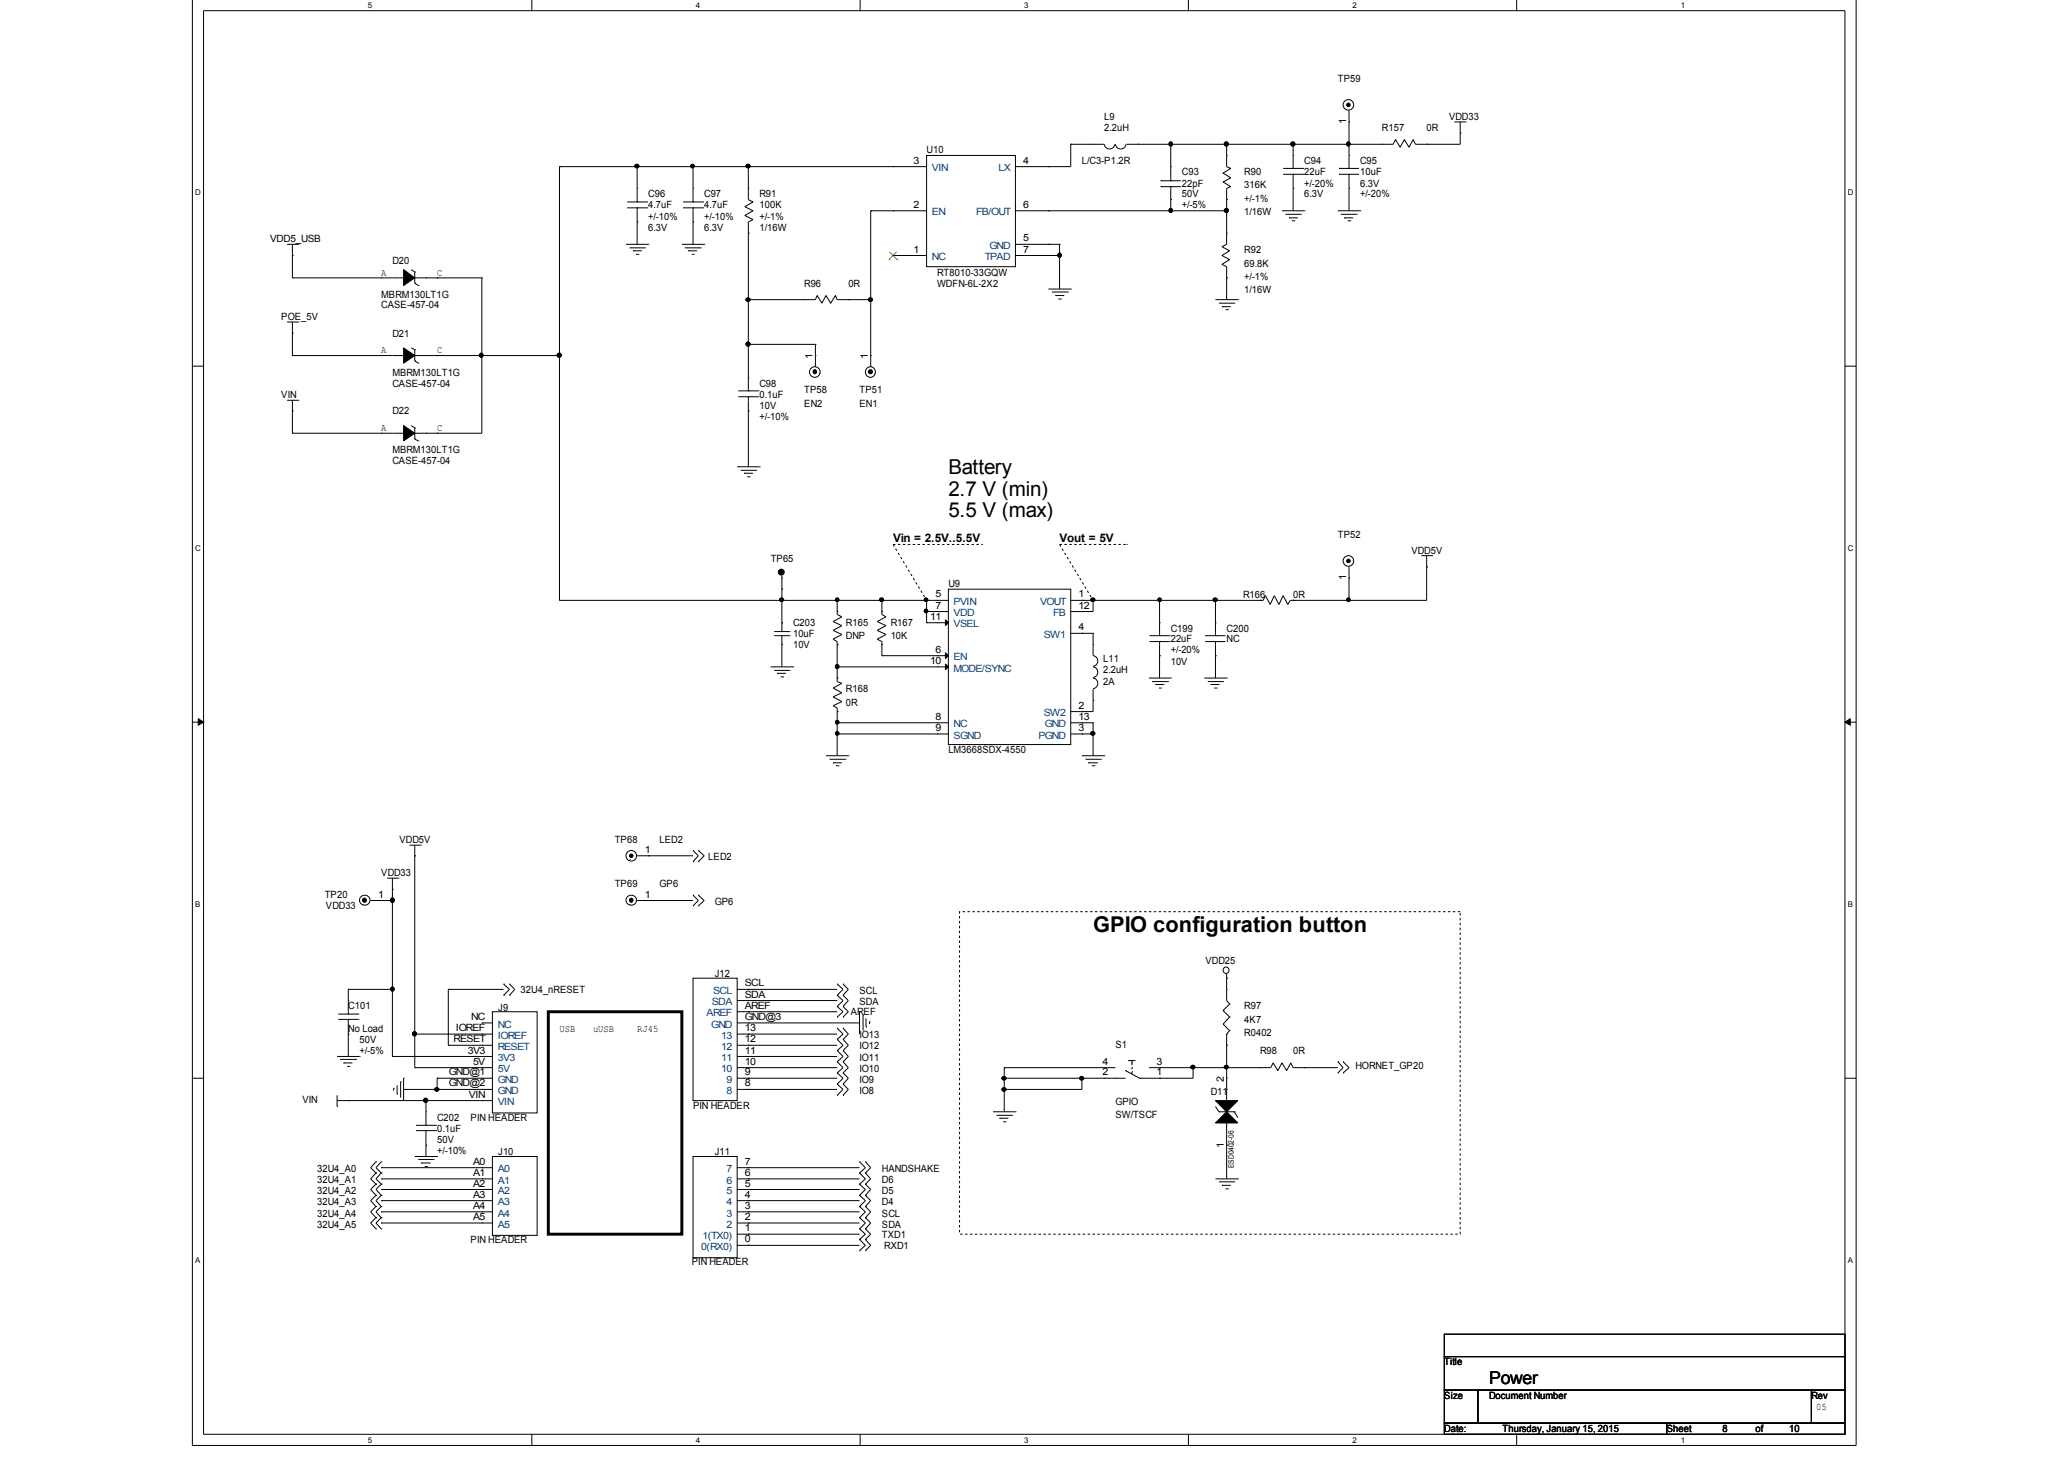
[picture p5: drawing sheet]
<svg xmlns="http://www.w3.org/2000/svg" width="297mm" height="210mm" viewBox="0 0 297 210" stroke-linecap="round" stroke-linejoin="round" font-family="sans-serif">
<path d="M27.7 -.1v208.1h239.4v-208.1M29.3 1.5h236.2v204.8h-236.2z" fill="none" stroke="#000" stroke-width=".14"/>
<g fill="#fff">
<path d="M52.9 .2h.5v1.2h-.5z"/>
<path d="M52.9 206.6h.5v1.2h-.5z"/>
</g>
<path d="M76.5 -.1v1.6M76.5 206.3v1.7" fill="none" stroke="#000" stroke-width=".14"/>
<g fill="#fff">
<path d="M100.2 .2h.5v1.2h-.5z"/>
<path d="M100.2 206.6h.5v1.2h-.5z"/>
</g>
<path d="M123.8 -.1v1.6M123.8 206.3v1.7" fill="none" stroke="#000" stroke-width=".14"/>
<g fill="#fff">
<path d="M147.4 .2h.5v1.2h-.5z"/>
<path d="M147.4 206.6h.5v1.2h-.5z"/>
</g>
<path d="M171 -.1v1.6M171 206.3v1.7" fill="none" stroke="#000" stroke-width=".14"/>
<g fill="#fff">
<path d="M194.6 .2h.6v1.2h-.6z"/>
<path d="M194.6 206.6h.6v1.2h-.6z"/>
</g>
<path d="M218.3 -.1v1.6M218.3 206.3v1.7" fill="none" stroke="#000" stroke-width=".14"/>
<g fill="#fff">
<path d="M241.9 .2h.5v1.2h-.5z"/>
<path d="M241.9 206.6h.5v1.2h-.5z"/>
<path d="M28.1 27.1h.7v1.2h-.7z"/>
<path d="M265.9 27.1h.7v1.2h-.7z"/>
<path d="M28.1 78.2h.7v1.2h-.7z"/>
<path d="M265.9 78.2h.7v1.2h-.7z"/>
</g>
<path d="M27.7 52.7h1.6M265.5 52.7h1.6" fill="none" stroke="#000" stroke-width=".14"/>
<g fill="#fff">
<path d="M28.1 129.5h.6v1.2h-.6z"/>
<path d="M265.9 129.5h.6v1.2h-.6z"/>
</g>
<path d="M27.7 103.9h1.6M265.5 103.9h1.6" fill="none" stroke="#000" stroke-width=".14"/>
<path d="M28.5 103.4l.8 .5-.8 .4zM265.5 103.9l.8-.5v.9z" fill="#000" stroke="#000" stroke-width=".14"/>
<g fill="#fff">
<path d="M28.1 180.7h.5v1.2h-.5z"/>
<path d="M265.9 180.7h.5v1.2h-.5z"/>
</g>
<g fill="none" stroke="#000" stroke-width=".14">
<path d="M194.1 17.5h.1M194.1 15.9v8.3M209.3 17.5h1.6M210.1 19.1h.1M210.1 17.5v3.3h-6.4l-.3-.7-.6 1.1-.7-1.1-.6 1.1-.7-1.1-.3 .7h-38.4M210.9 17.5h.1M41.3 35.2h1.6M42.1 36.8h.1M42.1 40h.1M42.1 35.2v4.8M42.1 40h16M42.9 35.2h.1"/>
<path d="M54.9 40h.1M58.1 40h.1M59.2 38.8l.5 .3M59.7 39.1h.1M59.7 39.1v1.6M59.7 40h9.6M61.3 40h.1M62.9 40h.1M69.3 40h.1M69.3 40v22.3h-9.6M80.5 24h.1M80.5 24h52.8"/>
<path d="M80.5 24v62.4M90.1 35.2h3.2M90.3 29.9h2.8M90.3 29.1h2.8M90.6 35.7h2.2M91.1 36.1h.1M91.1 36.1h1.3M91.5 36.6h.4M91.7 24h.1M91.7 31.9h.1M91.7 29.1h.1M91.7 29.9h.1"/>
<path d="M91.7 27.1h.1M91.7 24v5.1M91.7 29.9v5.3M91.9 36.6h.1M92.8 35.7h.1M93.1 29.9h.1M93.1 29.1h.1M93.3 35.2h.1M98.1 35.2h3.2M98.3 29.9h2.9M98.3 29.1h2.9M98.6 35.7h2.2"/>
<path d="M99.1 36.1h.1M99.1 36.1h1.2M99.6 36.6h.2M99.7 31.9h.1M99.7 24h.1M99.7 29.1h.1M99.7 29.9h.1M99.7 27.1h.1M99.7 24v5.1M99.7 29.9v5.3M99.8 36.6h.1M100.8 35.7h.1"/>
<path d="M101.2 29.9h.1M101.2 29.1h.1M101.3 35.2h.1M107.7 33.5h.1M107.7 24h.1M107.7 24v4.7l.7 .4-1.2 .6 1.2 .6-1.2 .7 1.2 .6-.7 .3v24.3M107.7 27.1h.1M125.3 30.3h.1M125.3 30.3h8M125.3 30.3v22.5M128.5 30.3h.1M128.5 36.8h.1"/>
<path d="M128.5 24h.1M128.5 36.8h4.8M133.3 22.4h12.8v16h-12.8zM146.1 30.3h30.4M146.1 35.2h6.4M146.1 36.8h6.4M150.9 35.2h.1M150.9 36.8h.1M150.9 24h.1M150.9 30.3h.1M152.5 36.8h.1M152.5 35.2h.1"/>
<path d="M152.5 35.2v6.4M154.1 20.8h.1M154.1 20.8v3.2h-8M157.3 20.8h.1M160.4 20.7a.76 .76 0 0 1-.7 .7 .76 .76 0 0 1-.8-.6h-4.8M162 20.7a.76 .76 0 0 1-.7 .7 .76 .76 0 0 1-.8-.6M163.7 20.8h.1M167 26h.1M167 26.9h.1M167 26h2.9M167 26.9h2.9M168.5 20.8h.1"/>
<path d="M168.5 30.3h.1M168.5 28.7h.1M168.5 26.9h.1M168.5 26h.1M168.5 24h.1M168.5 20.8v5.2M168.5 26.9v3.4M176.5 40h.1M176.5 20.8h.1M176.5 30.3h.1M176.5 28.7h.1M176.5 20.8v3.2l.6 .2-1.1 .7 1.1 .7-1.1 .6 1.1 .7-.6 .2v8.1l-.6 .3 1.1 .6-1.1 .7 1.1 .6-1.1 .6 .6 .4v4.7"/>
<path d="M176.5 33.5h.1M176.5 22.4h.1M184.5 30.3h3.2M184.7 25.1h2.8M184.7 24.2h2.8M185 30.8h2.2M185.5 31.3h.1M185.5 31.3h1.3M185.9 31.8h.4M186.1 27.1h.1M186.1 20.8h.1M186.1 24.2h.1"/>
<path d="M186.1 25.1h.1M186.1 22.4h.1M186.1 20.8v3.4M186.1 25.1v5.2M186.3 31.8h.1M187.2 30.8h.1M187.5 25.1h.1M187.5 24.2h.1M187.7 30.3h.1M192.5 30.3h3.2M192.7 25.1h.1M192.7 24.2h.1"/>
<path d="M192.7 25.1h2.9M192.7 24.2h2.9M193 30.8h2.2M193.5 31.3h.1M193.5 31.3h1.2M194 31.8h.3M194.1 27.1h.1M194.1 20.8h.1M194.1 24.2h.1M194.1 25.1h.1M194.1 22.4h.1M194.1 25.1v5.2"/>
<path d="M194.3 31.8h.1M195.2 30.8h.1M195.7 30.3h.1M198.9 20.8h.1M205.3 20.8h.1M41.3 57.6h1.6M41.3 46.3h1.6M42.1 47.9h.1M42.1 59.1h.1M42.1 51.2h.1M42.1 46.3v4.9M42.1 57.6v4.7"/>
<path d="M42.1 51.2h16M42.9 57.6h.1M42.9 46.3h.1M54.9 51.2h.1M58.1 51.2h.1M59.2 50.1l.5 .2M59.7 40.7h.1M59.7 50.3h.1M59.7 51.9h.1M59.7 50.3v1.6M59.7 51.2h20.8M59.7 40.7l.5 .4"/>
<path d="M59.7 51.9l.5 .4M60.2 41.1h.1M60.2 52.3h.1M61.3 51.2h.1M62.9 51.2h.1M69.3 51.2h.1M80.5 51.2h.1M106.3 57.1h2.8M106.3 56.2h2.8M107.7 43.1h.1M107.7 49.5h.1M107.7 59.1h.1"/>
<path d="M107.7 56.2h.1M107.7 57.1h.1M107.7 54.4h.1M107.7 43.1h9.6l.3-.6 .7 1.1 .6-1.1 .6 1.1 .7-1.1 .3 .6h4.8M107.7 57.1v10.1M107.7 49.5h9.6M109.1 57.1h.1M109.1 56.2h.1M115.7 43.1h.1M117.3 49.5h.1M117.3 51.2h.1M117.3 49.5v3.3"/>
<path d="M122.1 43.1h.1M125.3 43.1h.1M125.3 51.2h.1M150.9 41.6h3.2M151.4 42h2.3M151.9 42.5h.1M151.9 42.5h1.3M152.3 43h.4M152.7 43h.1M153.7 42h.1M154.1 41.6h.1M174.9 43.1h3.2"/>
<path d="M175.4 43.6h2.2M175.9 44.1h.1M175.9 44.1h1.2M176.4 44.5h.3M176.7 44.5h.1M177.6 43.6h.1M178.1 43.1h.1M42.1 62.3h.1M42.1 62.3h16M54.9 62.3h.1M58.1 62.3h.1M59.2 61.2l.5 .4"/>
<path d="M59.7 61.6h.1M59.7 63.2h.1M59.7 61.6v1.6M59.7 63.2l.5 .2M60.2 63.4h.1M61.3 62.3h.1M62.9 62.3h.1M106.1 67.2h3.2M106.6 67.7h2.2M107.1 68.1h.1M107.1 68.1h1.3M107.5 68.6h.4"/>
<path d="M107.9 68.6h.1M108.8 67.7h.1M109.3 67.2h.1M204.6 79.9h1.5M205.3 79.9v6.5h-19.6l-.4 .6-.6-1.3-.6 1.3-.7-1.3-.6 1.3-.7-1.3-.3 .7h-27.7M206.1 79.9h.1M80.5 86.4h.1M80.5 86.4h56M110.9 95.9h3.2M111.4 96.4h2.2M111.4 91.5h2.2M111.4 90.9h2.2"/>
<path d="M111.8 96.9h.1M111.8 96.9h1.3M112.4 97.4h.3M112.5 84.8h.1M112.5 92.7h.1M112.5 86.4h.1M112.5 83.2h.1M112.5 89.6h.1M112.5 82.8v8.1M112.5 91.5v4.4M112.7 97.4h.1M113.6 96.4h.1"/>
<path d="M113.6 91.5h.1M113.6 90.9h.1M114.1 95.9h.1M120.5 95.9h.1M120.5 86.4h.1M120.5 92.7h.1M120.5 88h.1M120.5 97.6h.1M120.5 86.4v2l.7 .3-1.3 .7 1.3 .6-1.3 .7 1.3 .6-1.3 .7 .6 .3v5.8l.7 .2-1.3 .7 1.3 .7-1.3 .6 1.3 .6-1.3 .6 .6 .4v6.8M120.5 95.9h16M126.9 86.4h.1M126.9 92.7h.1"/>
<path d="M126.9 94.3h.1M126.9 88h.1M126.9 86.4v2l.6 .3-1.3 .7 1.3 .6-1.3 .7 1.3 .6-1.3 .7 .7 .3v2M126.9 94.3h9.6M133.3 88h.1M133.3 86.4h.1M133.3 89.6h.1M133.3 88h3.2M133.3 86.4v3.2M133.3 89.6h3.2M134.9 86.4h.1M134.9 94.3h.1"/>
<path d="M134.9 89.6h.1M134.9 95.9h.1M134.9 88h.1M136.5 84.8h17.6v22.3h-17.6zM154.1 91.1h3.2M155.7 86.4h.1M155.7 88h.1M155.7 91.1h.1M157.3 86.4h.1M157.3 91.1h.1M157.3 91.1v3.2a.77 .77 0 0 1 .7 .8 .77 .77 0 0 1-.7 .8M157.3 95.9a.77 .77 0 0 1 .7 .8 .77 .77 0 0 1-.7 .8"/>
<path d="M157.3 97.6a.77 .77 0 0 1 .7 .7 .77 .77 0 0 1-.7 .8M157.3 92.7h.1M157.3 86.4v1.6h-3.2M157.3 99.2v3.2h-3.2M165.4 97.6h3.1M165.4 92.3h2.9M165.4 91.5h2.9M165.8 98.1h2.3M166.3 98.5h.1M166.3 98.5h1.3M166.8 99h.2M166.9 94.3h.1"/>
<path d="M166.9 86.4h.1M166.9 91.5h.1M166.9 92.3h.1M166.9 89.6h.1M166.9 86.4v5.1M166.9 92.3v5.3M167 99h.1M168.1 98.1h.1M168.3 92.3h.1M168.3 91.5h.1M168.5 97.6h.1M173.3 97.6h3.2"/>
<path d="M173.5 92.3h.1M173.5 91.5h.1M173.5 92.3h2.9M173.5 91.5h2.9M173.8 98.1h2.2M174.2 98.5h.1M174.2 98.5h1.3M174.8 99h.3M174.9 86.4h.1M174.9 94.3h.1M174.9 91.5h.1M174.9 92.3h.1"/>
<path d="M174.9 89.6h.1M174.9 86.4v5.1M174.9 92.3v5.3M175.1 99h.1M176 98.1h.1M176.5 97.6h.1M181.4 86.4h.1M186.1 86.4h.1M194.1 83.2h.1M194.1 86.4h.1M194.1 81.5v4.9M205.3 81.5h.1"/>
<path d="M118.9 108.7h3.2M119.4 109.2h2.3M119.9 109.7h.1M119.9 109.7h1.3M120.3 110.2h.3M120.5 104h.1M120.5 102.4h.1M120.5 105.6h.1M120.5 104h16M120.5 105.6h16M120.6 110.2h.1M121.7 109.2h.1"/>
<path d="M122.1 108.7h.1M134.9 105.6h.1M134.9 104h.1M154.1 104h3.2M154.1 105.6h3.2M155.7 104h.1M155.7 102.4h.1M155.7 105.6h.1M155.7 108.7h3.2M156.2 109.2h2.2M156.6 109.7h.1M156.6 109.7h1.4"/>
<path d="M157.1 110.2h.4M157.3 104h.1M157.3 100.8h.1M157.3 105.6h.1M157.3 104v4.7M157.5 110.2h.1M158.4 109.2h.1M158.9 108.7h.1M53.3 129.6h3.2M54.9 129.6h.1M55.7 126.3h1.6M56.5 127.9h.1"/>
<path d="M56.5 129.6h.1M56.5 126.3v25.7M57.3 126.3h.1M58.9 121.6h1.6M59.7 123.1h.1M59.7 121.6v32M60.5 121.6h.1M91.7 129.6h8M91.7 123.1h8M93.3 123.1h.1M93.3 129.6h.1M99.7 122.4h.1"/>
<path d="M99.7 124h.1M99.7 128.8h.1M99.7 130.3h.1M99.7 128.8l.8 .8-.8 .7M99.7 122.4l.8 .7-.8 .9M100.5 122.4h.1M100.5 124h.1M100.5 128.8h.1M100.5 130.3h.1M100.5 122.4l.8 .7-.8 .9M100.5 128.8l.8 .8-.8 .7M27.7 155.1h1.6"/>
<path d="M48.5 159.2h.1M48.5 152h3.2M48.5 158.3h22.4M48.5 157.6v1.6M48.7 146.7h2.9M48.7 145.9h2.9M48.9 152.4h2.3M49.4 152.9h.1M49.4 152.9h1.3M50 153.4h.3M50.1 148.8h.1M50.1 142.3h.1"/>
<path d="M50.1 158.3h.1M50.1 145.9h.1M50.1 146.7h.1M50.1 143.9h.1M50.1 142.3v3.6M50.1 146.7v5.3M50.1 142.3h6.4M50.3 153.4h.1M51.2 152.4h.1M51.6 146.7h.1M51.6 145.9h.1M51.7 152h.1"/>
<path d="M56.5 142.3h.1M56.5 152h.1M56.5 152h14.4M56.6 156.6h.1M56.6 156.6v.3M57.1 157.4h.1M57.1 156.1v1.3M57.7 155.6h.1M57.7 155.6v2.3M58.1 156.7h.1M58.1 155.1h.1M58.1 156.7h12.8"/>
<path d="M58.1 155.1v3.2M59.7 153.6h.1M59.7 148.8h.1M59.7 153.6h11.2M59.7 148.8h11.2M61.3 158.3h.1M61.3 159.9h.1M61.3 158.3v3.6M62.9 156.7h.1M62.9 155.1h.1M62.9 155.1h8M62.9 155.1v1.6"/>
<path d="M64.5 150.4h.1M64.5 142.3h.1M64.5 142.3h8M64.5 150.4h6.4M64.5 142.3v8.1M69.3 147.2h.1M69.3 148.8h.1M69.3 150.4h.1M69.3 152h.1M69.3 153.6h.1M69.3 155.1h.1M69.3 156.7h.1"/>
<path d="M69.3 158.3h.1M69.3 147.2h1.6M70.9 145.6h6.4v14.5h-6.4zM72.5 141.6h.1M72.5 143.2h.1M72.5 141.6l.8 .7-.8 .9M73.3 141.6h.1M73.3 143.2h.1M73.3 141.6l.8 .7-.8 .9M99.7 140.7h6.4v17.6h-6.4zM106.1 155.1h14.4M106.1 156.7h14.4"/>
<path d="M106.1 152h14.4M106.1 153.6h14.4M106.1 148.8h14.4M106.1 142.3h14.4M106.1 143.9h14.4M106.1 145.6h14.4M106.1 150.4h14.4M106.1 147.2h17.6M107.7 143.9h.1M107.7 142.3h.1M107.7 145.6h.1M107.7 148.8h.1"/>
<path d="M107.7 150.4h.1M107.7 152h.1M107.7 153.6h.1M107.7 156.7h.1M107.7 155.1h.1M107.7 147.2h.1M120.5 147.9h.1M120.5 149.5h.1M120.5 151.1h.1M120.5 152.8h.1M120.5 154.4h.1M120.5 156h.1"/>
<path d="M120.5 157.6h.1M120.5 143.2h.1M120.5 144.8h.1M120.5 141.6h.1M120.5 146.3h.1M120.5 147.9l.8 .9-.8 .7M120.5 151.1l.8 .9-.8 .8M120.5 154.4l.8 .7-.8 .9M120.5 152.8l.8 .8-.8 .8M120.5 156l.8 .7-.8 .9M120.5 149.5l.8 .9-.8 .7M120.5 143.2l.8 .7-.8 .9"/>
<path d="M120.5 141.6l.8 .7-.8 .9M120.5 144.8l.8 .8-.8 .7M121.3 147.9h.1M121.3 149.5h.1M121.3 151.1h.1M121.3 152.8h.1M121.3 154.4h.1M121.3 156h.1M121.3 157.6h.1M121.3 143.2h.1M121.3 144.8h.1M121.3 141.6h.1"/>
<path d="M121.3 146.3h.1M121.3 147.9l.8 .9-.8 .7M121.3 151.1l.8 .9-.8 .8M121.3 154.4l.8 .7-.8 .9M121.3 152.8l.8 .8-.8 .8M121.3 156l.8 .7-.8 .9M121.3 149.5l.8 .9-.8 .7M121.3 143.2l.8 .7-.8 .9M121.3 141.6l.8 .7-.8 .9M121.3 144.8l.8 .8-.8 .7M123.7 145.6h.1M123.7 145.6v3.2"/>
<path d="M124.2 146.1h.1M124.2 146.1v2.2M124.6 147.8h.1M124.6 146.5v1.3M125.1 147h.1M125.1 147v.3M142.9 159.9h3.2M144.5 153.6h.1M144.5 156.7h.1M144.5 155.1h.1M144.5 155.1h17.5M144.5 153.6h16"/>
<path d="M144.5 153.6v6.3M146.1 159.9h.1M155.7 155.1h.1M155.7 155.1v1.6h-11.2M158.9 155.1h.1M158.9 153.6h.1M160.5 155.1h.1M162 154h.1M162 154l2 1.1M162.4 152.6h.1M162.4 152.6h1M162.9 154.2h.1"/>
<path d="M162.9 153.6h.1M162.9 152.9h.1M162.9 152.6h.1M162.9 152.6v.7M162.9 153.6v.3M162.9 154.2v.3M164 155.1h.1M165.4 153.6h17.5l.3-.7 .7 1.1 .6-1.1 .7 1.1 .6-1.1 .3 .7h6.4M166.9 155.1h.1M166.9 153.6h.1M171.7 153.6h.1M171.7 153.6v1.5h-7.7"/>
<path d="M174.9 159.2l.5 .7M175.4 159.9h.1M175.4 159.9h2.2M176 145.4h.1M176 147.3h.1M176 145.4l1 .9M176 147.3l1 1M176.5 140.7h.1M176.5 150.4h.1M176.5 153.6h.1M176.5 156.7h.1M176.5 155.1h.1"/>
<path d="M176.5 148.8h.1M176.5 142.3h.1M176.5 140.1v3.8l.5 .6M176.5 148.8v9.5M177 144.5h.1M177 146.3h.1M177 148.3h.1M177 144.5l-1 .9M177 146.3l-1 1M177 148.3l-.5 .5M177.6 159.9h.1M177.6 159.9l.5 .9"/>
<path d="M181.4 153.6h.1M187.7 153.6h.1M192.5 154.4h.1M192.5 152.8h.1M192.5 152.8l.8 .8-.8 .8M193.3 154.4h.1M193.3 152.8h.1M193.3 152.8l.8 .8-.8 .8M265.5 155.1h1.6M54.1 175.2h.1M54.1 176.8h.1M54.1 173.6h.1"/>
<path d="M54.1 172h.1M54.1 170.4h.1M54.1 168.8h.1M54.1 167.1h.1M54.1 175.2l-.8 .8 .8 .8M54.1 173.6l-.8 .7 .8 .9M54.1 172l-.8 .7 .8 .9M54.1 170.4l-.8 .7 .8 .9M54.1 168.8l-.8 .8 .8 .8M54.1 167.1l-.8 .9 .8 .8M54.9 176h.1M54.9 174.3h.1"/>
<path d="M54.9 172.7h.1M54.9 171.1h.1M54.9 169.6h.1M54.9 168h.1M54.9 175.2h.1M54.9 176.8h.1M54.9 173.6h.1M54.9 172h.1M54.9 170.4h.1M54.9 168.8h.1M54.9 167.1h.1M54.9 176h16"/>
<path d="M54.9 174.3h16M54.9 172.7h16M54.9 171.1h16M54.9 169.6h16M54.9 168h16M54.9 175.2l-.8 .8 .8 .8M54.9 173.6l-.8 .7 .8 .9M54.9 172l-.8 .7 .8 .9M54.9 170.4l-.8 .7 .8 .9M54.9 168.8l-.8 .8 .8 .8M54.9 167.1l-.8 .9 .8 .8M59.7 166.4h3.2"/>
<path d="M59.9 162.7h2.8M59.9 161.9h2.8M60.2 166.8h2.2M60.6 167.3h.1M60.6 167.3h1.4M61.1 167.8h.4M61.3 164.8h.1M61.3 161.9h.1M61.3 162.7h.1M61.3 162.7v3.7M61.5 167.8h.1M62.4 166.8h.1"/>
<path d="M62.7 162.7h.1M62.7 161.9h.1M62.9 166.4h.1M69.3 168h.1M69.3 169.6h.1M69.3 171.1h.1M69.3 172.7h.1M69.3 174.3h.1M69.3 176h.1M70.9 166.4h6.4v11.3h-6.4zM99.7 166.4h6.4v14.5h-6.4zM106.1 176h17.6"/>
<path d="M106.1 174.3h17.6M106.1 172.7h17.6M106.1 171.1h17.6M106.1 169.6h17.6M106.1 168h17.6M106.1 177.6h17.6M106.1 179.2h17.6M107.7 174.3h.1M107.7 172.7h.1M107.7 171.1h.1M107.7 169.6h.1M107.7 176h.1"/>
<path d="M107.7 168h.1M107.7 177.6h.1M107.7 179.2h.1M123.7 167.1h.1M123.7 168.8h.1M123.7 173.6h.1M123.7 175.2h.1M123.7 176.8h.1M123.7 172h.1M123.7 170.4h.1M123.7 178.3h.1M123.7 179.9h.1"/>
<path d="M123.7 167.1l.8 .9-.8 .8M123.7 173.6l.8 .7-.8 .9M123.7 175.2l.8 .8-.8 .8M123.7 172l.8 .7-.8 .9M123.7 170.4l.8 .7-.8 .9M123.7 168.8l.8 .8-.8 .8M123.7 176.8l.8 .8-.8 .7M123.7 178.3l.8 .9-.8 .7M124.5 167.1h.1M124.5 168.8h.1M124.5 173.6h.1M124.5 175.2h.1"/>
<path d="M124.5 176.8h.1M124.5 172h.1M124.5 170.4h.1M124.5 178.3h.1M124.5 179.9h.1M124.5 167.1l.8 .9-.8 .8M124.5 173.6l.8 .7-.8 .9M124.5 175.2l.8 .8-.8 .8M124.5 172l.8 .7-.8 .9M124.5 170.4l.8 .7-.8 .9M124.5 168.8l.8 .8-.8 .8M124.5 176.8l.8 .8-.8 .7"/>
<path d="M124.5 178.3l.8 .9-.8 .7M143.4 160.5h2.2M143.8 160.9h.1M143.8 160.9h1.3M144.4 161.4h.3M144.7 161.4h.1M145.6 160.5h.1M174.9 169.6h3.2M175.4 170h2.2M175.9 170.5h.1M175.9 170.5h1.2M176.4 171h.3"/>
<path d="M176.5 164.8h.1M176.5 161.6h.1M176.5 161.6v8M176.7 171h.1M177.6 170h.1M178.1 169.6h.1M207.9 192h57.6v3.2h-57.6zM207.9 195.2h57.6v4.8h-57.6zM207.9 200h4.8v4.7h-4.8zM212.7 200h48v4.7h-48zM260.7 200h4.8v4.7h-4.8zM207.9 204.7h32v1.6h-32z"/>
<path d="M239.9 204.7h25.6v1.6h-25.6z"/>
<circle cx="194.1" cy="15.1" r=".76"/>
<circle cx="117.3" cy="53.5" r=".76"/>
<circle cx="125.2" cy="53.5" r=".74"/>
<circle cx="194.1" cy="80.7" r=".76"/>
<circle cx="52.5" cy="129.5" r=".75"/>
<circle cx="90.8" cy="123.1" r=".76"/>
<circle cx="90.9" cy="129.5" r=".75"/>
<circle cx="176.4" cy="139.6" r=".45"/>
</g>
<path d="M128.5 78.3h12.8M128.5 78.3l4.8 8.1M152.5 78.3h9.6M152.5 78.3l4.8 8.1M138.1 131.2h72v46.4h-72z" fill="none" stroke="#000" stroke-width=".14" stroke-dasharray=".4 .4 .4 .4 .4 .4 .4 .4" stroke-linecap="butt"/>
<path d="M78.9 145.6h19.2v32h-19.2z" fill="none" stroke="#000" stroke-width=".42"/>
<g fill="#000" stroke="#000" stroke-width=".14">
<path d="M136.1 93.9l.4 .4-.4 .5zM136.1 89.2l.4 .4-.4 .4zM136.1 95.5l.4 .4-.4 .5zM174.9 158.3h3.2l-1.6 1.6zM176.5 159.9l1.6 1.7h-3.2z"/>
<path d="M58.1 38.8l1.6 1.2-1.6 1.1z" fill-rule="evenodd"/>
<path d="M58.1 50.1l1.6 1.1-1.6 1.1z" fill-rule="evenodd"/>
<path d="M58.1 61.2l1.6 1.1-1.6 1.1z" fill-rule="evenodd"/>
<circle cx="194.1" cy="15.1" r=".25"/>
<circle cx="91.7" cy="23.9" r=".28"/>
<circle cx="99.7" cy="23.9" r=".25"/>
<circle cx="107.7" cy="23.9" r=".28"/>
<circle cx="152.5" cy="36.7" r=".28"/>
<circle cx="168.5" cy="30.3" r=".28"/>
<circle cx="168.5" cy="20.7" r=".28"/>
<circle cx="176.5" cy="30.3" r=".3"/>
<circle cx="176.5" cy="20.7" r=".3"/>
<circle cx="186.1" cy="20.7" r=".3"/>
<circle cx="194" cy="20.7" r=".28"/>
<circle cx="69.2" cy="51.1" r=".28"/>
<circle cx="80.5" cy="51.1" r=".3"/>
<circle cx="107.7" cy="49.5" r=".3"/>
<circle cx="107.7" cy="43.1" r=".28"/>
<circle cx="117.2" cy="53.5" r=".28"/>
<circle cx="125.3" cy="53.5" r=".3"/>
<circle cx="125.3" cy="43.1" r=".28"/>
<circle cx="112.4" cy="82.3" r=".42"/>
<circle cx="112.5" cy="86.3" r=".28"/>
<circle cx="120.5" cy="95.9" r=".28"/>
<circle cx="120.5" cy="86.3" r=".25"/>
<circle cx="126.9" cy="86.3" r=".28"/>
<circle cx="133.3" cy="86.3" r=".25"/>
<circle cx="133.3" cy="87.9" r=".25"/>
<circle cx="157.3" cy="86.3" r=".28"/>
<circle cx="166.9" cy="86.3" r=".25"/>
<circle cx="174.9" cy="86.3" r=".28"/>
<circle cx="194.1" cy="80.7" r=".25"/>
<circle cx="194.1" cy="86.3" r=".25"/>
<circle cx="120.5" cy="105.5" r=".25"/>
<circle cx="120.5" cy="103.9" r=".25"/>
<circle cx="157.3" cy="105.5" r=".28"/>
<circle cx="52.5" cy="129.5" r=".3"/>
<circle cx="56.5" cy="129.5" r=".28"/>
<circle cx="90.8" cy="129.5" r=".28"/>
<circle cx="90.8" cy="123.1" r=".25"/>
<circle cx="56.5" cy="142.3" r=".28"/>
<circle cx="59.6" cy="148.7" r=".3"/>
<circle cx="61.3" cy="158.3" r=".3"/>
<circle cx="62.9" cy="156.7" r=".28"/>
<circle cx="144.5" cy="156.7" r=".28"/>
<circle cx="144.5" cy="155.1" r=".28"/>
<circle cx="155.7" cy="155.1" r=".28"/>
<circle cx="171.7" cy="153.5" r=".28"/>
<circle cx="176.5" cy="153.5" r=".28"/>
</g>
<path d="M127.9 37.4h.1M128 36.3l1.1 1.1M129 36.3l-1.1 1.1M129.1 37.4h.1" fill="none" stroke="#804000" stroke-width=".14"/>
<text font-size="3.1" x="157.3" y="134.1">GPIO configuration button</text>
<g font-size="3">
<text x="136.5" y="68.3">Battery</text>
<text x="136.5" y="71.3">2.7 V (min)</text>
<text x="136.5" y="74.4">5.5 V (max)</text>
</g>
<text font-size="2.5" x="214.3" y="199.2">Power</text>
<g font-size="1.7">
<text x="128.5" y="77.9">Vin = 2.5V..5.5V</text>
<text x="152.5" y="77.9">Vout = 5V</text>
</g>
<g font-size="1.4">
<text x="192.5" y="11.8">TP59</text>
<text x="158.9" y="17.2">L9</text>
<text x="193.7" y="17.9" transform="rotate(-90 193.7 17.9)">1</text>
<text x="208.5" y="17.2">VDD33</text>
<text x="131.5" y="23.6">3</text>
<text x="133.3" y="22">U10</text>
<text x="147.2" y="23.6">4</text>
<text x="155.7" y="23.6">L/C3-P1.2R</text>
<text x="158.9" y="18.8">2.2uH</text>
<text x="187.7" y="23.6">C94</text>
<text x="195.7" y="23.6">C95</text>
<text x="198.9" y="18.8">R157</text>
<text x="205.3" y="18.8">0R</text>
<text x="93.3" y="28.4">C96</text>
<text x="93.3" y="30">4.7uF</text>
<text x="101.3" y="28.4">C97</text>
<text x="101.3" y="30">4.7uF</text>
<text x="109.3" y="28.4">R91</text>
<text x="109.3" y="30">100K</text>
<text x="131.5" y="29.9">2</text>
<text x="147.2" y="29.9">6</text>
<text x="170.1" y="25.2">C93</text>
<text x="170.1" y="26.9">22pF</text>
<text x="170.1" y="28.4">50V</text>
<text x="170.1" y="30">+/-5%</text>
<text x="179.1" y="25.2">R90</text>
<text x="179.1" y="27.1">316K</text>
<text x="179.1" y="29.1">+/-1%</text>
<text x="187.7" y="26.9">+/-20%</text>
<text x="187.7" y="28.4">6.3V</text>
<text x="187.7" y="25.2">22uF</text>
<text x="195.7" y="26.9">6.3V</text>
<text x="195.7" y="28.4">+/-20%</text>
<text x="195.7" y="25.2">10uF</text>
<text x="38.9" y="34.8">VDD5_USB</text>
<text x="93.3" y="31.6">+/-10%</text>
<text x="93.3" y="33.2">6.3V</text>
<text x="101.3" y="31.6">+/-10%</text>
<text x="101.3" y="33.2">6.3V</text>
<text x="109.3" y="31.6">+/-1%</text>
<text x="109.3" y="33.2">1/16W</text>
<text x="147.2" y="34.7">5</text>
<text x="179.1" y="31">1/16W</text>
<text x="54.9" y="39.6">A</text>
<text x="56.5" y="38">D20</text>
<text x="62.9" y="39.6">C</text>
<text x="115.7" y="41.2">R96</text>
<text x="122.1" y="41.2">0R</text>
<text x="131.5" y="36.3">1</text>
<text x="134.9" y="39.6">RT8010-33GQW</text>
<text x="134.9" y="41.2">WDFN-6L-2X2</text>
<text x="147.2" y="36.3">7</text>
<text x="179.1" y="36.4">R92</text>
<text x="179.1" y="38.4">69.8K</text>
<text x="179.1" y="40.2">+/-1%</text>
<text x="40.5" y="46">POE_5V</text>
<text x="54.9" y="42.9">MBRM130LT1G</text>
<text x="54.9" y="44.4">CASE-457-04</text>
<text x="179.1" y="42.2">1/16W</text>
<text x="54.9" y="50.8">A</text>
<text x="56.5" y="48.4">D21</text>
<text x="62.9" y="50.8">C</text>
<text x="116.9" y="51.7" transform="rotate(-90 116.9 51.7)">1</text>
<text x="124.9" y="51.7" transform="rotate(-90 124.9 51.7)">1</text>
<text x="40.5" y="57.2">VIN</text>
<text x="56.5" y="59.6">D22</text>
<text x="56.5" y="54">MBRM130LT1G</text>
<text x="56.5" y="55.6">CASE-457-04</text>
<text x="109.3" y="55.6">C98</text>
<text x="109.3" y="58.9">10V</text>
<text x="109.3" y="57.2">0.1uF</text>
<text x="115.7" y="56.6">TP58</text>
<text x="115.7" y="58.5">EN2</text>
<text x="123.7" y="56.6">TP51</text>
<text x="123.7" y="58.5">EN1</text>
<text x="54.9" y="62">A</text>
<text x="56.5" y="65.2">MBRM130LT1G</text>
<text x="62.9" y="62">C</text>
<text x="109.3" y="60.4">+/-10%</text>
<text x="56.5" y="66.8">CASE-457-04</text>
<text x="192.5" y="77.4">TP52</text>
<text x="110.9" y="80.9">TP65</text>
<text x="193.7" y="83.5" transform="rotate(-90 193.7 83.5)">1</text>
<text x="203.1" y="79.8">VDD5V</text>
<text x="133.9" y="89.2">11</text>
<text x="134.6" y="86">5</text>
<text x="134.6" y="87.6">7</text>
<text x="136.5" y="84.4">U9</text>
<text x="155.2" y="86">1</text>
<text x="155.2" y="87.6">12</text>
<text x="178.9" y="86">R166</text>
<text x="186.1" y="86">0R</text>
<text x="114.1" y="90">C203</text>
<text x="114.1" y="91.6">10uF</text>
<text x="114.1" y="93.2">10V</text>
<text x="121.8" y="90">R165</text>
<text x="121.8" y="92">DNP</text>
<text x="128.2" y="90">R167</text>
<text x="128.2" y="92">10K</text>
<text x="133.9" y="95.5">10</text>
<text x="134.6" y="93.9">6</text>
<text x="155.2" y="90.7">4</text>
<text x="158.7" y="95.3">L11</text>
<text x="168.5" y="90.9">C199</text>
<text x="168.5" y="94">+/-20%</text>
<text x="168.5" y="95.6">10V</text>
<text x="168.5" y="92.4">22uF</text>
<text x="176.5" y="90.9">C200</text>
<text x="176.5" y="92.4">NC</text>
<text x="121.8" y="99.6">R168</text>
<text x="121.8" y="101.5">0R</text>
<text x="155.2" y="102">2</text>
<text x="158.7" y="96.9">2.2uH</text>
<text x="158.7" y="98.5">2A</text>
<text x="134.6" y="105.2">9</text>
<text x="134.6" y="103.6">8</text>
<text x="155.2" y="105.2">3</text>
<text x="155.2" y="103.6">13</text>
<text x="136.5" y="108.4">LM3668SDX-4550</text>
<text x="54.9" y="126">VDD33</text>
<text x="57.5" y="121.3">VDD5V</text>
<text x="88.5" y="121.3">TP68</text>
<text x="92.8" y="122.7">1</text>
<text x="94.9" y="121.3">LED2</text>
<text x="101.9" y="123.8">LED2</text>
<text x="46.7" y="129.2">TP20</text>
<text x="46.9" y="130.8">VDD33</text>
<text x="54.4" y="129.1">1</text>
<text x="88.5" y="127.6">TP69</text>
<text x="92.8" y="129.1">1</text>
<text x="94.9" y="127.6">GP6</text>
<text x="102.9" y="130.1">GP6</text>
<text x="74.9" y="142.8">32U4_nRESET</text>
<text x="102.9" y="140.6">J12</text>
<text x="107.2" y="143.5">SDA</text>
<text x="107.2" y="141.9">SCL</text>
<text x="123.7" y="143">SCL</text>
<text x="173.5" y="138.7">VDD25</text>
<text x="50.1" y="145.2">C101</text>
<text x="50.1" y="148.4">No Load</text>
<text x="65.3" y="150">RESET</text>
<text x="65.6" y="148.4">IOREF</text>
<text x="67.8" y="146.7">NC</text>
<text x="71.7" y="145.4">J9</text>
<text x="80.5" y="148.4">USB</text>
<text x="85.3" y="148.4">uUSB</text>
<text x="91.7" y="148.4">RJ45</text>
<text x="107.2" y="145.1">AREF</text>
<text x="107.2" y="146.7">GND@3</text>
<text x="107.2" y="150">12</text>
<text x="107.2" y="148.4">13</text>
<text x="122.4" y="146.1">AREF</text>
<text x="123.7" y="149.4">IO13</text>
<text x="123.7" y="144.6">SDA</text>
<text x="179.1" y="145.2">R97</text>
<text x="179.1" y="147.2">4K7</text>
<text x="179.1" y="149">R0402</text>
<text x="51.7" y="150">50V</text>
<text x="51.7" y="151.7">+/-5%</text>
<text x="64.6" y="154.7">GND@1</text>
<text x="67.3" y="151.6">3V3</text>
<text x="68.1" y="153.2">5V</text>
<text x="107.2" y="151.6">11</text>
<text x="107.2" y="153.2">10</text>
<text x="107.2" y="154.7">9</text>
<text x="123.7" y="152.6">IO11</text>
<text x="123.7" y="155.8">IO9</text>
<text x="123.7" y="154.2">IO10</text>
<text x="123.7" y="151">IO12</text>
<text x="158.7" y="154.7">2</text>
<text x="158.7" y="153.2">4</text>
<text x="160.5" y="150.8">S1</text>
<text x="166.5" y="154.7">1</text>
<text x="166.5" y="153.2">3</text>
<text x="176.1" y="155.6" transform="rotate(-90 176.1 155.6)">2</text>
<text x="181.4" y="151.7">R98</text>
<text x="186.1" y="151.7">0R</text>
<text x="195.1" y="153.9">HORNET_GP20</text>
<text x="43.5" y="158.7">VIN</text>
<text x="62.9" y="161.2">C202</text>
<text x="64.6" y="156.3">GND@2</text>
<text x="67.5" y="157.9">VIN</text>
<text x="67.7" y="161.2">PIN HEADER</text>
<text x="99.7" y="159.6">PIN HEADER</text>
<text x="107.2" y="156.3">8</text>
<text x="123.7" y="157.4">IO8</text>
<text x="160.5" y="159">GPIO</text>
<text x="160.5" y="160.9">SW/TSCF</text>
<text x="174.2" y="157.6">D11</text>
<text x="62.9" y="164.4">50V</text>
<text x="62.9" y="166">+/-10%</text>
<text x="62.9" y="162.8">0.1uF</text>
<text x="68.1" y="167.6">A0</text>
<text x="71.7" y="166.2">J10</text>
<text x="102.9" y="166.2">J11</text>
<text x="107.2" y="167.6">7</text>
<text x="176.1" y="165.1" transform="rotate(-90 176.1 165.1)">1</text>
<text x="45.6" y="173.4">32U4_A3</text>
<text x="45.6" y="171.8">32U4_A2</text>
<text x="45.6" y="170.2">32U4_A1</text>
<text x="45.6" y="168.6">32U4_A0</text>
<text x="68.1" y="169.2">A1</text>
<text x="68.1" y="170.7">A2</text>
<text x="68.1" y="172.3">A3</text>
<text x="68.1" y="173.9">A4</text>
<text x="107.2" y="169.2">6</text>
<text x="107.2" y="170.7">5</text>
<text x="107.2" y="172.3">4</text>
<text x="107.2" y="173.9">3</text>
<text x="126.9" y="168.6">HANDSHAKE</text>
<text x="126.9" y="173.4">D4</text>
<text x="126.9" y="171.8">D5</text>
<text x="126.9" y="170.2">D6</text>
<text x="45.6" y="176.6">32U4_A5</text>
<text x="45.6" y="175">32U4_A4</text>
<text x="67.7" y="178.8">PIN HEADER</text>
<text x="68.1" y="175.5">A5</text>
<text x="107.2" y="175.5">2</text>
<text x="107.2" y="177.1">1</text>
<text x="107.2" y="178.7">0</text>
<text x="126.9" y="175">SCL</text>
<text x="126.9" y="176.6">SDA</text>
<text x="126.9" y="178.2">TXD1</text>
<text x="127.3" y="179.8">RXD1</text>
<text x="99.6" y="182">PIN HEADER</text>
<text x="207.9" y="196.4">Title</text>
<text x="207.9" y="201.3">Size</text>
<text x="214.3" y="201.3">Document Number</text>
<text x="260.7" y="201.3">Rev</text>
<text x="261.4" y="202.9">05</text>
<text x="207.9" y="206">Date:</text>
<text x="216.2" y="206">Thursday, January 15, 2015</text>
<text x="239.9" y="206">Sheet</text>
<text x="247.9" y="206">8</text>
<text x="252.6" y="206">of</text>
<text x="257.5" y="206">10</text>
</g>
<g font-size="1.4" fill="#004080">
<text x="194.8" y="15.2" transform="rotate(-90 194.8 15.2)">.</text>
<text x="134.1" y="24.7">VIN</text>
<text x="143.7" y="24.7">LX</text>
<text x="134.1" y="31">EN</text>
<text x="140.5" y="31">FB/OUT</text>
<text x="142.4" y="35.8">GND</text>
<text x="134.1" y="37.4">NC</text>
<text x="141.7" y="37.4">TPAD</text>
<text x="118" y="53.9" transform="rotate(-90 118 53.9)">.</text>
<text x="126" y="53.9" transform="rotate(-90 126 53.9)">.</text>
<text x="194.8" y="80.8" transform="rotate(-90 194.8 80.8)">.</text>
<text x="137.2" y="87.1">PVIN</text>
<text x="137.2" y="88.7">VDD</text>
<text x="149.7" y="87.1">VOUT</text>
<text x="151.6" y="88.7">FB</text>
<text x="137.2" y="95">EN</text>
<text x="137.2" y="90.3">VSEL</text>
<text x="150.2" y="91.8">SW1</text>
<text x="137.2" y="96.6">MODE/SYNC</text>
<text x="137.2" y="106.3">SGND</text>
<text x="137.2" y="104.7">NC</text>
<text x="149.4" y="106.3">PGND</text>
<text x="150.2" y="103.1">SW2</text>
<text x="150.4" y="104.7">GND</text>
<text x="90.5" y="123.8">.</text>
<text x="52.2" y="130.2">.</text>
<text x="90.5" y="130.2">.</text>
<text x="102.6" y="143">SCL</text>
<text x="71.6" y="147.8">NC</text>
<text x="71.6" y="149.5">IOREF</text>
<text x="101.7" y="146.2">AREF</text>
<text x="102.4" y="147.8">GND</text>
<text x="102.4" y="144.6">SDA</text>
<text x="103.8" y="149.5">13</text>
<text x="71.6" y="151.1">RESET</text>
<text x="71.6" y="152.7">3V3</text>
<text x="71.6" y="154.3">5V</text>
<text x="71.6" y="155.8">GND</text>
<text x="103.8" y="151.1">12</text>
<text x="103.8" y="152.7">11</text>
<text x="103.8" y="154.3">10</text>
<text x="104.6" y="155.8">9</text>
<text x="71.6" y="157.4">GND</text>
<text x="71.6" y="159">VIN</text>
<text x="104.6" y="157.4">8</text>
<text x="71.6" y="168.7">A0</text>
<text x="71.6" y="170.3">A1</text>
<text x="71.6" y="171.8">A2</text>
<text x="71.6" y="173.4">A3</text>
<text x="104.6" y="168.7">7</text>
<text x="104.6" y="170.3">6</text>
<text x="104.6" y="171.8">5</text>
<text x="104.6" y="173.4">4</text>
<text x="71.6" y="175">A4</text>
<text x="71.6" y="176.6">A5</text>
<text x="100.9" y="179.8">0(RX0)</text>
<text x="101.1" y="178.2">1(TX0)</text>
<text x="104.6" y="175">3</text>
<text x="104.6" y="176.6">2</text>
</g>
<g font-size="1.1">
<text x="52.9" y="1.2">5</text>
<text x="100.2" y="1.2">4</text>
<text x="147.4" y="1.2">3</text>
<text x="194.6" y="1.2">2</text>
<text x="241.9" y="1.2">1</text>
<text x="28.1" y="28.1">D</text>
<text x="265.9" y="28.1">D</text>
<text x="28.1" y="79.3">C</text>
<text x="265.9" y="79.3">C</text>
<text x="28.1" y="130.5">B</text>
<text x="265.9" y="130.5">B</text>
<text x="177.5" y="168.1" transform="rotate(-90 177.5 168.1)">ESD0402-06</text>
<text x="28.1" y="181.7">A</text>
<text x="265.9" y="181.7">A</text>
<text x="52.9" y="207.6">5</text>
<text x="100.2" y="207.6">4</text>
<text x="147.4" y="207.6">3</text>
<text x="194.6" y="207.6">2</text>
<text x="241.9" y="207.6">1</text>
</g>
</svg>
